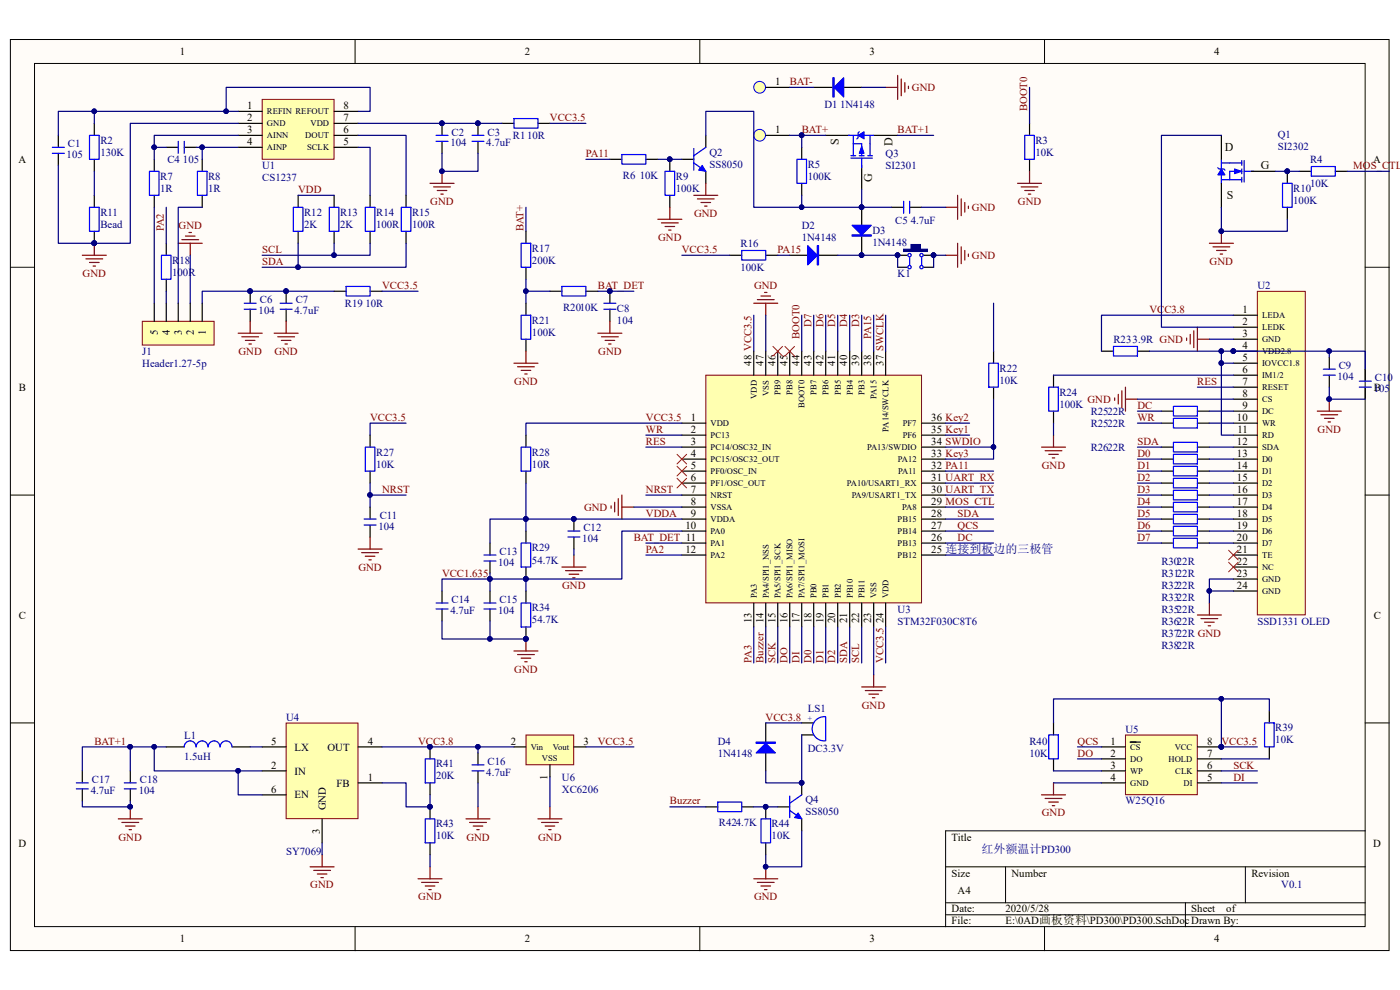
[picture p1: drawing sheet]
<svg xmlns="http://www.w3.org/2000/svg" width="297mm" height="210mm" viewBox="0 0 297 210" stroke-linecap="round" stroke-linejoin="round" font-family="sans-serif">
<path d="M2.2 8.4h292.5v193.2h-292.5z" fill="#fffcf8"/>
<path d="M2.2 8.4h292.5v193.2h-292.5z" fill="none" stroke="#000" stroke-width=".21"/>
<path d="M7.4 13.5h282.2v183.1h-282.2z" fill="#fffcf8"/>
<g fill="none" stroke="#000" stroke-width=".21">
<path d="M7.3 13.5h282.3v183.1h-282.3zM75.3 8.4v5.1M148.5 8.4v5.1M221.6 8.4v5.1M2.2 56.7h5.1M289.6 56.7h5.1M2.2 105h5.1M289.6 105h5.1M2.2 153.3h5.1M289.6 153.3h5.1M289.6 176.2h-89v20.4M75.3 196.6v5.1"/>
<path d="M148.5 196.6v5.1M200.6 183.9h89M200.6 191.5h89M200.6 194h89M213.3 183.9v7.6M221.6 196.6v5.1M251.5 191.5v5.1M264.2 183.9v7.6"/>
</g>
<path d="M55.7 21.1h15.2v12.7h-15.2z" fill="#ffffb0"/>
<path d="M55.6 21.1h15.3v12.7h-15.3z" fill="none" stroke="#800000" stroke-width=".21"/>
<path d="M50.5 23.6h5.1M50.5 26.2h5.1M50.5 28.7h5.1M50.5 31.3h5.1M70.9 23.6h5.1M70.9 26.2h5.1M70.9 28.7h5.1M70.9 31.3h5.1" fill="none" stroke="#000" stroke-width=".25"/>
<path d="M149.8 79.6h45.7v48.3h-45.7z" fill="#ffffb0"/>
<path d="M149.7 79.6h45.8v48.3h-45.8z" fill="none" stroke="#800000" stroke-width=".21"/>
<g fill="none" stroke="#000" stroke-width=".25">
<path d="M159.9 74.5v5.1M162.4 74.5v5.1M165 74.5v5.1M167.5 74.5v5.1M170.1 74.5v5.1M172.6 74.5v5.1M175.2 74.5v5.1M177.7 74.5v5.1M180.3 74.5v5.1M182.8 74.5v5.1M185.3 74.5v5.1M187.9 74.5v5.1"/>
<path d="M144.6 89.8h5.1M144.6 92.3h5.1M144.6 94.8h5.1M144.6 97.4h5.1M144.6 99.9h5.1M195.5 89.8h5.1M195.5 92.3h5.1M195.5 94.8h5.1M195.5 97.4h5.1M195.5 99.9h5.1M144.6 102.5h5.1M144.6 105h5.1"/>
<path d="M144.6 107.6h5.1M144.6 110.1h5.1M144.6 112.7h5.1M144.6 115.2h5.1M144.6 117.7h5.1M195.5 102.5h5.1M195.5 105h5.1M195.5 107.6h5.1M195.5 110.1h5.1M195.5 112.7h5.1M195.5 115.2h5.1M195.5 117.7h5.1"/>
<path d="M159.9 127.9v5.1M162.4 127.9v5.1M165 127.9v5.1M167.5 127.9v5.1M170.1 127.9v5.1M172.6 127.9v5.1M175.2 127.9v5.1M177.7 127.9v5.1M180.3 127.9v5.1M182.8 127.9v5.1M185.3 127.9v5.1M187.9 127.9v5.1"/>
</g>
<path d="M238.8 156h15.2v12.6h-15.2z" fill="#ffffb0"/>
<path d="M238.8 155.9h15.2v12.7h-15.2z" fill="none" stroke="#800000" stroke-width=".21"/>
<g fill="none" stroke="#000" stroke-width=".25">
<path d="M12.4 28.7v2.6M12.4 32.5v2.6M20 26.2v2.5M20 33.8v2.5M32.7 33.8v2.5M35.3 31.3h2.5M39.1 31.3h2.5M42.9 33.8v2.5M93.8 26.2v2.5M93.8 30v2.5M101.4 26.2v2.5M101.4 30v2.5"/>
<path d="M106.5 26.2h2.5M114.1 26.2h2.6M170.1 31.3v2.5M170.1 38.9v2.5M175.2 28.7h5.1M182.8 35.1v5.1M185.3 28.7h5.1M20 41.4v2.6M20 49.1v2.5M32.7 41.4v2.6M35.3 51.6v2.5M35.3 59.2v2.6"/>
<path d="M42.9 41.4v2.6M63.2 41.4v2.6M63.2 49.1v2.5M70.9 41.4v2.6M70.9 49.1v2.5M78.5 41.4v2.6M78.5 49.1v2.5M86.1 41.4v2.6M86.1 49.1v2.5M190.4 54.1h2.6M190.4 56.7h2.6M195.5 54.1h2.6"/>
<path d="M195.5 56.7h2.6M53.1 61.8v2.5M53.1 65.6v2.5M60.7 61.8v2.5M60.7 65.6v2.5M70.9 61.8h2.5M78.5 61.8h2.6M78.5 92.3v2.5M78.5 99.9v2.6M111.6 92.3v2.5M111.6 99.9v2.6M78.5 107.6v2.5"/>
<path d="M78.5 111.4v2.5M103.9 115.2v2.5M103.9 119v2.6M111.6 112.7v2.5M121.8 110.1v2.6M121.8 113.9v2.6M93.8 125.4v2.5M93.8 129.2v2.5M103.9 125.4v2.5M103.9 129.2v2.5M111.6 120.3v2.5M111.6 125.4v2.5"/>
<path d="M111.6 133v2.5M223.5 153.3v2.6M233.7 158.4h5.1M239.8 157.4h2.1M254 158.4h5.1M269.3 150.8v2.5M269.3 158.4v2.6M223.5 161v2.5M233.7 161h5.1M233.7 163.5h5.1M233.7 166.1h5.1M254 161h5.1"/>
<path d="M254 163.5h5.1M254 166.1h5.1"/>
</g>
<g fill="#000080" stroke="#000080" stroke-width=".21">
<circle cx="259.1" cy="158.4" r=".48"/>
<circle cx="93.7" cy="26.1" r=".48"/>
<circle cx="101.4" cy="26.1" r=".48"/>
<circle cx="93.7" cy="36.3" r=".48"/>
<circle cx="20" cy="51.6" r=".48"/>
<circle cx="53" cy="61.8" r=".48"/>
<circle cx="60.7" cy="61.8" r=".48"/>
<circle cx="121.7" cy="110.1" r=".48"/>
<circle cx="111.6" cy="122.8" r=".48"/>
<circle cx="111.6" cy="135.5" r=".48"/>
<circle cx="170.1" cy="28.7" r=".48"/>
<circle cx="190.4" cy="54.1" r=".48"/>
<circle cx="198" cy="54.1" r=".48"/>
</g>
<g fill="none" stroke="#00f" stroke-width=".25">
<path d="M11.1 32.5h2.5M11.1 31.3h2.5M19 28.7h2v5.1h-2zM31.7 36.3h2v5.1h-2zM37.8 30v2.5M39.1 30v2.5M41.9 36.3h2v5.1h-2zM92.5 30h2.5M92.5 28.7h2.5M100.1 30h2.6M100.1 28.7h2.6M109 25.2h5.1v2h-5.1z"/>
<path d="M169.1 33.8h2v5.1h-2zM180 28.7h2M180.5 33.5h4.6M180.5 33h1M181 30.5h1.8v2.5M181 28.7v4.3M182.3 27.9l-.3 .3v1l-.2 .3M182.3 33h1M182.8 33.5v2.1M183.3 28.7h2M184.1 33h1M184.6 28.7v4.3"/>
<path d="M19 44h2v5.1h-2zM34.3 54.1h2v5.1h-2zM62.2 44h2.1v5.1h-2.1zM69.9 44h2v5.1h-2zM77.5 44h2v5.1h-2zM85.1 44h2.1v5.1h-2.1zM51.8 65.6h2.5M51.8 64.3h2.5M59.4 65.6h2.6M59.4 64.3h2.6M73.4 60.8h5.1v2h-5.1zM77.5 94.8h2v5.1h-2z"/>
<path d="M110.6 94.8h2v5.1h-2zM77.2 111.4h2.6M77.2 110.1h2.6M102.7 119h2.5M102.7 117.7h2.5M110.6 115.2h2v5.1h-2zM120.5 113.9h2.5M120.5 112.7h2.5M92.5 129.2h2.5M92.5 127.9h2.5M102.7 129.2h2.5M102.7 127.9h2.5"/>
<path d="M110.6 127.9h2v5.1h-2zM222.5 155.9h2v5.1h-2zM268.3 153.3h2v5.1h-2z"/>
</g>
<g fill="none" stroke="#800000" stroke-width=".25">
<path d="M91.2 38.9h5.1M92 39.7h3.6M93.8 36.3v2.6M17.5 54.1h5.1M18.2 54.9h3.6M19 55.7h2M19.8 56.4h.5M20 51.6v2.5M92.8 40.4h2M93.5 41.2h.5M50.5 70.7h5.1M51.3 71.4h3.6"/>
<path d="M52.1 72.2h2M52.8 73h.5M53.1 68.1v2.6M58.2 70.7h5M58.9 71.4h3.6M59.7 72.2h2M60.4 73h.6M60.7 68.1v2.6M159.9 64.3h5.1M160.7 63.6h3.5M161.4 62.8h2.1M162.2 62h.5"/>
<path d="M162.4 64.3v2.6M76 116.5h5.1M76.7 117.2h3.6M77.5 118h2M78.3 118.8h.5M78.5 113.9v2.6M121.8 117.7v2.6M129.6 107.3v.5M130.4 106.5v2.1M131.2 105.8v3.5M131.9 105v5.1M131.9 107.6h2.6"/>
<path d="M109 138.1h5.1M109.8 138.8h3.6M110.6 139.6h2M111.6 135.5v2.6M119.2 120.3h5.1M120 121h3.5M120.7 121.8h2.1M121.5 122.6h.5M111.3 140.4h.5M182.8 145.7h5.1M183.6 146.5h3.5M184.3 147.2h2.1"/>
<path d="M185.1 148h.5M185.3 143.2v2.5M221 168.6h5M221.7 169.4h3.6M222.5 170.1h2M223.2 170.9h.6M223.5 166.1v2.5"/>
</g>
<path d="M143.6 96.4l2.1 2M143.6 98.9l2.1 2M145.7 96.4l-2.1 2M145.7 98.9l-2.1 2M143.6 101.5l2.1 2M145.7 101.5l-2.1 2" fill="none" stroke="#f00" stroke-width=".21"/>
<g fill="#00f" stroke="#00f" stroke-width=".21">
<path d="M182.8 31l.5 1.5h-1z"/>
<path d="M182 28.7l1.3-.8v1.6z"/>
</g>
<g fill="#fff" stroke="#00f" stroke-width=".25">
<circle cx="192.9" cy="54.1" r=".36"/>
<circle cx="192.9" cy="56.7" r=".36"/>
<circle cx="195.5" cy="54.1" r=".36"/>
<circle cx="195.5" cy="56.7" r=".36"/>
</g>
<path d="M193 54.7v1.5M195.5 54.7v1.5" fill="none" stroke="#00f" stroke-width=".25"/>
<path d="M191.7 52.9h5v.4h-5z" fill-rule="evenodd" fill="#000080" stroke="#000080" stroke-width=".25"/>
<path d="M193.3 51.9h1.9v1.2h-1.9z" fill="#000080"/>
<path d="M193.3 51.9h1.9v1.2h-1.9z" fill="none" stroke="#000080" stroke-width=".21"/>
<g fill="#000080" stroke="#000080" stroke-width=".21">
<circle cx="190.4" cy="54.1" r=".48"/>
<circle cx="198" cy="54.1" r=".48"/>
<circle cx="182.8" cy="43.9" r=".48"/>
<circle cx="182.8" cy="54.1" r=".48"/>
<circle cx="129.4" cy="61.8" r=".48"/>
<circle cx="142.1" cy="33.8" r=".48"/>
</g>
<g fill="none" stroke="#000" stroke-width=".25">
<path d="M172.6 18.5h4.1M179 18.5h3.8M129.4 33.8h2.5M137 33.8h2.6M142.1 33.8v2.5M144.6 33.8h2.6M149.7 28.7v2.6M149.7 36.3v2.6M218.4 26.2v2.5M218.4 33.8v2.5M111.6 49.1v2.5M111.6 56.7v2.5"/>
<path d="M142.1 41.4v2.6M154.8 54.1h2.6M162.4 54.1h2.6M167.5 54.1h3.9M173.6 54.1h4.1M182.8 44v3.8M182.8 50.1v4M189.2 44h2.5M193 44h2.5M111.6 64.3v2.6M111.6 72v2.5M116.7 61.8h2.5"/>
<path d="M124.3 61.8h2.5M129.4 61.8v2.5M129.4 65.6v2.5"/>
</g>
<g fill="#00f" stroke="#00f" stroke-width=".25">
<path d="M180.8 47.8h4l-2 2z"/>
<path d="M171.4 52.1l2 2-2 2.1z"/>
<path d="M176.9 18.5l2.1-2v4.1z"/>
<path d="M180.8 49.8h4v.3h-4z" fill-rule="evenodd"/>
<path d="M173.4 52.1h.2v4.1h-.2z" fill-rule="evenodd"/>
<path d="M176.7 16.5h.2v4.1h-.2z" fill-rule="evenodd"/>
</g>
<g fill="none" stroke="#800000" stroke-width=".25">
<path d="M187.9 18.5h2.5M190.4 16v5.1M191.2 16.8v3.5M192 17.5v2.1M192.7 18.3v.5M149.7 38.9v2.5M215.9 38.9h5.1M216.6 39.7h3.6M218.4 36.3v2.6M139.6 46.5h5M140.3 47.3h3.6M141.1 48h2"/>
<path d="M141.8 48.8h.6M142.1 44v2.5M147.2 41.4h5.1M148 42.2h3.5M148.7 43h2M149.5 43.7h.5M200.6 54.1h2.5M200.6 44h2.5M203.1 41.4v5.1M203.1 51.6v5.1M203.9 42.2v3.6M203.9 52.4v3.5"/>
<path d="M204.7 43v2M204.7 53.1v2.1M205.4 43.7v.5M205.4 53.9v.5M217.4 40.4h2M218.2 41.2h.5M109 77h5.1M109.8 77.8h3.6M110.6 78.6h2M111.3 79.3h.5M111.6 74.5v2.5M126.8 70.7h5.1"/>
<path d="M127.6 71.4h3.6M128.4 72.2h2M129.1 73h.5M129.4 68.1v2.6"/>
</g>
<g fill="none" stroke="#00f" stroke-width=".25">
<path d="M131.9 32.8h5.1v2h-5.1zM141.1 36.3h2v5.1h-2zM147.2 34.6l2.5 1.7M147.2 31.5v4.6M149.7 31.3l-2.5 1.7M217.4 28.7h2v5.1h-2zM110.6 51.6h2v5.1h-2zM157.4 53.1h5v2.1h-5zM191.7 42.7v2.5M193 42.7v2.5M110.6 66.9h2v5.1h-2zM119.2 60.8h5.1v2h-5.1z"/>
<path d="M128.1 64.3h2.6M128.1 65.6h2.6"/>
</g>
<path d="M149 35.1l.7 1.2-1.5-.2z" fill="#00f" stroke="#00f" stroke-width=".21"/>
<path d="M60.7 153.4h15.2v20.3h-15.2z" fill="#ffffb0"/>
<path d="M60.7 153.4h15.2v20.3h-15.2z" fill="none" stroke="#800000" stroke-width=".21"/>
<g fill="none" stroke="#000" stroke-width=".25">
<path d="M35.3 158.4h3.8M49.3 158.4h3.8M55.6 158.4h5.1M76 158.4h5.1M91.2 158.4v2.6M101.4 159.7v2.6M17.5 163.5v2.6M17.5 167.3v2.6M27.6 163.5v2.6M27.6 167.3v2.6M55.6 163.5h5.1M55.6 168.6h5.1"/>
<path d="M68.3 173.7v5.1M76 166.1h5.1M91.2 166.1v2.5M91.2 171.2v2.5M91.2 178.8v2.5M101.4 163.5v2.6"/>
</g>
<path d="M41.6 158.4a1.25 1.25 0 0 0-1.3-1.2 1.25 1.25 0 0 0-1.2 1.2M44.1 158.4a1.25 1.25 0 0 0-1.2-1.2 1.25 1.25 0 0 0-1.3 1.2M46.7 158.4a1.25 1.25 0 0 0-1.3-1.2 1.25 1.25 0 0 0-1.2 1.2M49.2 158.4a1.25 1.25 0 0 0-1.2-1.2 1.25 1.25 0 0 0-1.3 1.2M16.2 167.3h2.5M16.2 166.1h2.5M26.4 167.3h2.5M26.4 166.1h2.5M90.2 161h2v5.1h-2zM90.2 173.7h2v5.1h-2zM100.1 163.5h2.6M100.1 162.3h2.6" fill="none" stroke="#00f" stroke-width=".25"/>
<g fill="#000080" stroke="#000080" stroke-width=".21">
<circle cx="91.2" cy="158.4" r=".48"/>
<circle cx="91.2" cy="171.1" r=".48"/>
<circle cx="27.6" cy="171.1" r=".49"/>
</g>
<g fill="none" stroke="#800000" stroke-width=".25">
<path d="M25.1 173.7h5.1M25.9 174.5h3.5M26.6 175.2h2.1M27.4 176h.5M27.6 171.2v2.5M98.9 173.7h5M99.6 174.5h3.6M100.4 175.2h2M101.1 176h.6M101.4 171.2v2.5M65.8 183.9h5.1M66.6 184.6h3.5"/>
<path d="M67.3 185.4h2.1M68.1 186.2h.5M68.3 181.3v2.6M88.7 186.4h5.1M89.4 187.2h3.6M90.2 187.9h2M91 188.7h.5M91.2 183.9v2.5"/>
</g>
<path d="M111.6 156h10.1v6.2h-10.1z" fill="#ffffb0"/>
<path d="M111.6 155.9h10.1v6.3h-10.1z" fill="none" stroke="#800000" stroke-width=".21"/>
<g fill="none" stroke="#000" stroke-width=".25">
<path d="M109 158.4h2.6M121.8 158.4h2.5M162.4 153.3v4.1M162.4 159.7v3.8M170.1 153.3h2.5M170.1 155.9h2.5M116.7 162.3v2.5M149.7 171.2h2.6M157.4 171.2h2.5M162.4 171.2v2.5M162.4 178.8v2.5M165 171.2h2.5"/>
<path d="M170.1 166.1v2.5M170.1 173.7v2.5"/>
</g>
<g fill="none" stroke="#800000" stroke-width=".25">
<path d="M37.8 51.6h5.1M38.6 50.8h3.5M39.3 50.1h2.1M40.1 49.3h.5M40.4 51.6v2.5M114.1 173.7h5.1M114.9 174.5h3.5M115.6 175.2h2.1M116.4 176h.5M116.7 171.2v2.5M159.9 186.4h5.1M160.7 187.2h3.5"/>
<path d="M161.4 187.9h2.1M162.2 188.7h.5M162.4 183.9v2.5"/>
</g>
<g fill="#000080" stroke="#000080" stroke-width=".21">
<circle cx="170.1" cy="166" r=".48"/>
<circle cx="162.4" cy="171.1" r=".48"/>
<circle cx="162.4" cy="183.8" r=".48"/>
</g>
<path d="M175.1 152a2.57 2.57 0 0 0-2.8 2.5 2.57 2.57 0 0 0 2.7 2.7M175.2 152.1v5.1M152.3 170.1h5.1v2.1h-5.1zM161.4 173.7h2.1v5.1h-2.1zM167.5 171.9l2.6 1.8M167.5 168.9v4.5M170.1 168.6l-2.6 1.8" fill="none" stroke="#00f" stroke-width=".25"/>
<path d="M169.3 172.4l.8 1.3-1.5-.3z" fill="#00f" stroke="#00f" stroke-width=".21"/>
<g fill="#00f" stroke="#00f" stroke-width=".25">
<path d="M160.4 159.7l2-2 2.1 2z"/>
<path d="M160.4 157.4h4.1v.3h-4.1z" fill-rule="evenodd"/>
</g>
<path d="M30.2 68.2h15.2v5h-15.2z" fill="#ffffb0"/>
<path d="M30.2 68.2h15.2v5h-15.2z" fill="none" stroke="#800000" stroke-width=".21"/>
<path d="M32.7 64.3v3.8M35.3 64.3v3.8M37.8 64.3v3.8M40.4 64.3v3.8M42.9 64.3v3.8" fill="none" stroke="#000" stroke-width=".25"/>
<circle cx="161.2" cy="18.5" r="1.25" fill="#ffffb0" stroke="#00f" stroke-width=".21"/>
<path d="M162.4 18.5h5.1" fill="none" stroke="#000" stroke-width=".25"/>
<circle cx="161.2" cy="28.7" r="1.25" fill="#ffffb0" stroke="#00f" stroke-width=".21"/>
<path d="M162.4 28.7h5.1" fill="none" stroke="#000" stroke-width=".25"/>
<path d="M164 73.5l2 2M166 73.5l-2 2M166.5 73.5l2.1 2M168.6 73.5l-2.1 2" fill="none" stroke="#f00" stroke-width=".21"/>
<path d="M266.8 61.8h10.1v68.6h-10.1z" fill="#ffffb0"/>
<path d="M266.7 61.8h10.2v68.6h-10.2z" fill="none" stroke="#800000" stroke-width=".21"/>
<g fill="none" stroke="#000" stroke-width=".25">
<path d="M259.1 28.7v5.1M259.1 38.9v5.1M265.5 36.3h5.1M273.1 36.3v2.6M275.6 36.3h2.6M283.3 36.3h2.5M273.1 44v2.5M210.8 74.5v2.5M223.5 79.6v2.5M233.7 74.5h2.5M241.3 74.5h2.5M261.7 66.9h5"/>
<path d="M261.7 69.4h5M261.7 72h5M261.7 74.5h5M261.7 77h5M261.7 79.6h5M282 75.8v2.5M282 79.6v2.5M289.6 78.3v2.6M210.8 82.1v2.6M223.5 87.2v2.6M246.4 87.2h2.5M246.4 89.8h2.5"/>
<path d="M246.4 94.8h2.5M246.4 97.4h2.5M246.4 99.9h2.5M254 87.2h2.6M254 89.8h2.6M254 94.8h2.6M254 97.4h2.6M254 99.9h2.6M261.7 82.1h5M261.7 84.7h5M261.7 87.2h5M261.7 89.8h5"/>
<path d="M261.7 92.3h5M261.7 94.8h5M261.7 97.4h5M261.7 99.9h5M289.6 82.1v2.6M246.4 102.5h2.5M246.4 105h2.5M246.4 107.6h2.5M246.4 110.1h2.5M246.4 112.7h2.5M246.4 115.2h2.5M254 102.5h2.6"/>
<path d="M254 105h2.6M254 107.6h2.6M254 110.1h2.6M254 112.7h2.6M254 115.2h2.6M261.7 102.5h5M261.7 105h5M261.7 107.6h5M261.7 110.1h5M261.7 112.7h5M261.7 115.2h5M261.7 117.7h5"/>
<path d="M261.7 120.3h5M261.7 122.8h5M261.7 125.4h5"/>
</g>
<g fill="#000080" stroke="#000080" stroke-width=".21">
<circle cx="261.6" cy="74.5" r=".48"/>
<circle cx="273.1" cy="36.3" r=".48"/>
<circle cx="259.1" cy="49" r=".48"/>
<circle cx="282" cy="84.6" r=".49"/>
<circle cx="93.7" cy="36.3" r=".48"/>
<circle cx="70.9" cy="54.1" r=".48"/>
<circle cx="63.2" cy="56.7" r=".48"/>
<circle cx="20" cy="23.6" r=".48"/>
<circle cx="20" cy="51.6" r=".48"/>
<circle cx="48" cy="23.6" r=".48"/>
<circle cx="32.7" cy="31.2" r=".48"/>
<circle cx="42.9" cy="31.2" r=".48"/>
<circle cx="93.7" cy="26.1" r=".48"/>
<circle cx="101.4" cy="26.1" r=".48"/>
<circle cx="259.1" cy="148.2" r=".48"/>
<circle cx="259.1" cy="158.4" r=".48"/>
<circle cx="78.5" cy="105" r=".48"/>
<circle cx="111.6" cy="110.1" r=".48"/>
<circle cx="121.7" cy="110.1" r=".48"/>
<circle cx="111.6" cy="122.8" r=".48"/>
<circle cx="103.9" cy="122.8" r=".48"/>
<circle cx="103.9" cy="135.5" r=".48"/>
<circle cx="111.6" cy="135.5" r=".48"/>
<circle cx="170.1" cy="28.7" r=".48"/>
<circle cx="170.1" cy="43.9" r=".48"/>
<circle cx="182.8" cy="43.9" r=".48"/>
<circle cx="198" cy="54.1" r=".48"/>
<circle cx="190.4" cy="54.1" r=".48"/>
<circle cx="182.8" cy="54.1" r=".48"/>
<circle cx="111.6" cy="61.8" r=".48"/>
<circle cx="129.4" cy="61.8" r=".48"/>
<circle cx="27.6" cy="158.4" r=".49"/>
<circle cx="50.5" cy="163.5" r=".48"/>
<circle cx="32.7" cy="158.4" r=".48"/>
<circle cx="91.2" cy="171.1" r=".48"/>
<circle cx="27.6" cy="171.1" r=".49"/>
<circle cx="101.4" cy="158.4" r=".48"/>
<circle cx="91.2" cy="158.4" r=".48"/>
<circle cx="162.4" cy="171.1" r=".48"/>
<circle cx="162.4" cy="183.8" r=".48"/>
<circle cx="170.1" cy="166" r=".48"/>
<circle cx="60.7" cy="61.8" r=".48"/>
<circle cx="53" cy="61.8" r=".48"/>
<circle cx="142.1" cy="33.8" r=".48"/>
<circle cx="282" cy="74.5" r=".49"/>
<circle cx="259.1" cy="77" r=".48"/>
<circle cx="210.8" cy="94.8" r=".48"/>
<circle cx="256.5" cy="125.3" r=".48"/>
<circle cx="259.1" cy="74.5" r=".48"/>
</g>
<g fill="none" stroke="#00f" stroke-width=".25">
<path d="M258.3 35.6l.3 .2h1l.3 .3M259.1 34.6h4.3M259.1 33.8v2M259.1 37.1v1M260.9 38.1h-1.8v.8M260.9 38.1h2.5M263.4 36.3h-2.5v1.8M263.4 34.1v1M263.4 35.8v1.1M263.4 37.6v1M263.9 36.3h2.1M263.9 34.1v4.5"/>
<path d="M272.1 38.9h2v5.1h-2zM278.2 35.3h5.1v2.1h-5.1zM209.8 77h2v5.1h-2zM236.2 73.5h5.1v2h-5.1zM280.7 79.6h2.6M280.7 78.3h2.6M222.5 82.1h2v5.1h-2zM248.9 96.4h5.1v2h-5.1zM248.9 98.9h5.1v2h-5.1zM248.9 93.8h5.1v2.1h-5.1zM248.9 86.2h5.1v2h-5.1zM248.9 88.7h5.1v2.1h-5.1z"/>
<path d="M288.4 82.1h2.5M288.4 80.9h2.5M248.9 101.5h5.1v2h-5.1zM248.9 104h5.1v2h-5.1zM248.9 106.5h5.1v2.1h-5.1zM248.9 109.1h5.1v2h-5.1zM248.9 111.6h5.1v2.1h-5.1zM248.9 114.2h5.1v2h-5.1z"/>
</g>
<g fill="none" stroke="#800000" stroke-width=".25">
<path d="M256.6 51.6h5.1M257.3 52.4h3.6M258.1 53.1h2M258.9 53.9h.5M259.1 49.1v2.5M251.7 71.7v.5M252.5 70.9v2.1M253.3 70.2v3.5M254 69.4v5.1M254 72h2.6M221 94.8h5M221.7 95.6h3.6"/>
<path d="M222.5 96.4h2M223.2 97.1h.6M223.5 92.3v2.5M236.5 84.4v.5M237.2 83.7v2M238 82.9v3.6M238.8 82.1v5.1M238.8 84.7h2.5M279.5 87.2h5M280.2 88h3.6M281 88.7h2M281.7 89.5h.6"/>
<path d="M282 84.7v2.5M254 130.5h5.1M254.8 131.2h3.5M255.5 132h2.1M256.3 132.7h.5M256.6 127.9v2.6"/>
</g>
<g fill="#00f" stroke="#00f" stroke-width=".21">
<path d="M261.9 35.8l1.5 .5-1.5 .6z"/>
<path d="M259.1 35.8l.8 1.3h-1.6z"/>
</g>
<path d="M260.6 116.7l2.1 2.1M260.6 119.3l2.1 2M262.7 116.7l-2.1 2.1M262.7 119.3l-2.1 2" fill="none" stroke="#f00" stroke-width=".21"/>
<g fill="none" stroke="#000080" stroke-width=".25">
<path d="M167.5 18.5h5.1M182.8 18.5h5.1M218.4 18.5v7.7M20 23.6h-7.6v5.1M20 36.3v5.1M32.7 31.3h2.6M41.6 31.3h1.3M48 23.6h2.5M50.5 26.2h-22.9v25.4h-15.2v-16.5M50.5 28.7h-17.8v5.1M50.5 31.3h-7.6v2.5M76 31.3h2.5v10.1"/>
<path d="M76 28.7h10.1v12.7M76 23.6h2.5v-5.1h-30.5v5.1h-28v2.6M76 26.2h30.5M93.8 32.5v3.8h7.6v-3.8M116.7 26.2h7.6M124.3 33.8h5.1M139.6 33.8h5M149.7 28.7v-5.1h10.2v20.4h10.2M167.5 28.7h7.7M170.1 28.7v2.6M190.4 28.7h7.7M259.1 28.7h-12.7v40.7h15.3"/>
<path d="M270.6 36.3h5M285.8 36.3h8.9M32.7 44v20.3M35.3 44v7.6M40.4 54.1v10.2M42.9 44h-5.1v20.3M55.6 54.1h15.3M55.6 56.7h7.6M63.2 51.6v5.1h22.9v-5.1M63.2 41.4h7.7M70.9 51.6v2.5h7.6v-2.5M111.6 59.2v5.1"/>
<path d="M111.6 44v5.1M144.6 54.1h10.2M165 54.1h2.5M177.7 54.1h12.7v2.6M182.8 40.2v3.8h-12.7v-2.6M182.8 44h6.4M195.5 44h5.1M200.6 54.1h-2.5v2.6M259.1 44v5.1h14v-2.6M35.3 61.8v2.5M70.9 61.8h-28v2.5M81.1 61.8h7.6"/>
<path d="M111.6 61.8h5.1M126.8 61.8h7.7M159.9 66.9v7.6M162.4 66.9v7.6M170.1 66.9v7.6M172.6 66.9v7.6M175.2 66.9v7.6M177.7 66.9v7.6M180.3 66.9v7.6M182.8 66.9v7.6M185.3 66.9v7.6M187.9 66.9v7.6"/>
<path d="M210.8 64.3v10.2M223.5 79.6h38.2M243.8 74.5h15.3v17.8h2.6M256.6 72h5.1M259.1 74.5h30.5v3.8M259.1 77h2.6M261.7 66.9h-28v7.6M282 74.5v1.3M86.1 89.8h-7.6v2.5M137 94.8h7.6M137 92.3h7.6M144.6 89.8h-33v2.5"/>
<path d="M200.6 94.8h10.2M200.6 92.3h5.1M200.6 99.9h10.2M200.6 89.8h5.1M210.8 84.7v12.7h-10.2M223.5 89.8v2.5M241.3 94.8h5.1M241.3 99.9h5.1M241.3 89.8h5.1M241.3 97.4h5.1M241.3 87.2h5.1M241.3 84.7h20.4"/>
<path d="M254 82.1h7.7M256.6 94.8h5.1M256.6 99.9h5.1M256.6 89.8h5.1M256.6 97.4h5.1M256.6 87.2h5.1M282 82.1v2.6h7.6M78.5 102.5v5.1M78.5 105h7.6M111.6 112.7v-2.6h-7.7v5.1M111.6 102.5v7.6h33M121.8 116.5v1.2"/>
<path d="M134.5 107.6h10.1M137 115.2h7.6M137 117.7h7.6M137 105h7.6M144.6 112.7h-12.7v10.1h-20.3M200.6 107.6h10.2M200.6 115.2h10.2M200.6 110.1h10.2M200.6 117.7h10.2M200.6 112.7h10.2M200.6 105h10.2M200.6 102.5h10.2"/>
<path d="M241.3 107.6h5.1M241.3 115.2h5.1M241.3 110.1h5.1M241.3 112.7h5.1M241.3 105h5.1M241.3 102.5h5.1M256.6 107.6h5.1M256.6 115.2h5.1M256.6 110.1h5.1M256.6 112.7h5.1M256.6 105h5.1M256.6 102.5h5.1"/>
<path d="M93.8 125.4v-2.6h10.1v2.6M93.8 131.7v3.8h17.8M103.9 121.6v1.2h7.7v2.6M103.9 131.7v3.8M159.9 133v7.6M162.4 133v7.6M165 133v7.6M167.5 133v7.6M170.1 133v7.6M172.6 133v7.6M175.2 133v7.6M177.7 133v7.6"/>
<path d="M180.3 133v7.6M182.8 133v7.6M185.3 133v10.2M187.9 133v7.6M256.6 125.4h5.1M261.7 122.8h-5.1v5.1M27.6 158.4v5.1M32.7 158.4v5.1h22.9M35.3 158.4h-17.8v5.1M53.1 158.4h2.5M81.1 158.4h20.3v1.3M101.4 158.4h7.6"/>
<path d="M124.3 158.4h10.2M162.4 153.3h7.7M170.1 155.9v10.2h-7.7v-2.6M223.5 153.3v-5h35.6v10.1h7.6M228.6 158.4h5.1M259.1 148.3h10.2v2.5M17.5 169.9v1.3h10.1v-1.3M50.5 163.5v5.1h5.1M68.3 178.8v2.5M81.1 166.1h5v5.1h5.1v-2.6M101.4 166.1v5.1M116.7 164.8v6.4"/>
<path d="M142.1 171.2h7.6M159.9 171.2h5.1M170.1 176.2v7.7h-7.7v-2.6M223.5 163.5h10.2M223.5 166.1h10.2M228.6 161h5.1M259.1 163.5h7.6M259.1 161h10.2M259.1 166.1h7.6M91.2 181.3v2.6"/>
</g>
<g font-size="2.5" fill="#080d02">
<text x="177.9" y="30.7" transform="rotate(-90 177.9 30.7)">S</text>
<text x="189.4" y="31" transform="rotate(-90 189.4 31)">D</text>
<text x="259.8" y="32">D</text>
<text x="267.5" y="35.8">G</text>
<text x="185" y="38.7" transform="rotate(-90 185 38.7)">G</text>
<text x="260.3" y="42.2">S</text>
</g>
<text font-size="2.5" fill="#000080" x="208.2" y="180.8">红外额温计PD300</text>
<g font-size="2.3">
<text x="38.2" y="11.7">1</text>
<text x="111.3" y="11.7">2</text>
<text x="184.4" y="11.7">3</text>
<text x="257.6" y="11.7">4</text>
<text x="52.4" y="23.1">1</text>
<text x="72.9" y="23.1">8</text>
<text x="164.5" y="18">1</text>
<text x="52.4" y="25.7">2</text>
<text x="52.4" y="28.2">3</text>
<text x="72.9" y="28.2">6</text>
<text x="72.9" y="25.7">7</text>
<text x="164.5" y="28.2">1</text>
<text x="3.9" y="34.6">A</text>
<text x="52.4" y="30.8">4</text>
<text x="72.9" y="30.8">5</text>
<text x="291.3" y="34.6">A</text>
<text x="33.5" y="71.1" transform="rotate(-90 33.5 71.1)">5</text>
<text x="36" y="71.1" transform="rotate(-90 36 71.1)">4</text>
<text x="38.6" y="71.1" transform="rotate(-90 38.6 71.1)">3</text>
<text x="41.1" y="71.1" transform="rotate(-90 41.1 71.1)">2</text>
<text x="43.7" y="71.1" transform="rotate(-90 43.7 71.1)">1</text>
<text x="263.6" y="66.4">1</text>
<text x="263.6" y="68.9">2</text>
<text x="263.6" y="71.5">3</text>
<text x="159.4" y="77.6" transform="rotate(-90 159.4 77.6)">48 VCC3.5</text>
<text x="162" y="77.6" transform="rotate(-90 162 77.6)">47</text>
<text x="164.5" y="77.6" transform="rotate(-90 164.5 77.6)">46</text>
<text x="167" y="77.6" transform="rotate(-90 167 77.6)">45</text>
<text x="169.6" y="77.6" transform="rotate(-90 169.6 77.6)">44</text>
<text x="172.1" y="77.6" transform="rotate(-90 172.1 77.6)">43</text>
<text x="174.7" y="77.6" transform="rotate(-90 174.7 77.6)">42</text>
<text x="177.2" y="77.6" transform="rotate(-90 177.2 77.6)">41</text>
<text x="179.7" y="77.6" transform="rotate(-90 179.7 77.6)">40</text>
<text x="182.3" y="77.6" transform="rotate(-90 182.3 77.6)">39</text>
<text x="184.8" y="77.6" transform="rotate(-90 184.8 77.6)">38</text>
<text x="187.4" y="77.6" transform="rotate(-90 187.4 77.6)">37 SWCLK</text>
<text x="263.6" y="74">4</text>
<text x="263.6" y="76.5">5</text>
<text x="4" y="82.9">B</text>
<text x="263.6" y="79.1">6</text>
<text x="263.6" y="81.6">7</text>
<text x="291.4" y="82.9">B</text>
<text x="146.6" y="89.3">1</text>
<text x="197.6" y="89.3">36 Key2</text>
<text x="262.4" y="89.3">10</text>
<text x="263.6" y="84.2">8</text>
<text x="263.6" y="86.7">9</text>
<text x="146.6" y="91.8">2</text>
<text x="146.6" y="94.4">3</text>
<text x="197.6" y="94.4">34 SWDIO</text>
<text x="197.6" y="91.8">35 Key1</text>
<text x="262.4" y="94.4">12</text>
<text x="262.5" y="91.8">11</text>
<text x="146.6" y="96.9">4</text>
<text x="146.6" y="99.4">5</text>
<text x="146.6" y="102">6</text>
<text x="197.6" y="102">31 UART_RX</text>
<text x="197.6" y="99.4">32 PA11</text>
<text x="197.6" y="96.9">33 Key3</text>
<text x="262.4" y="96.9">13</text>
<text x="262.4" y="99.4">14</text>
<text x="262.4" y="102">15</text>
<text x="146.6" y="104.5">7</text>
<text x="146.6" y="107.1">8</text>
<text x="197.6" y="107.1">29 MOS_CTL</text>
<text x="197.6" y="104.5">30 UART_TX</text>
<text x="262.4" y="104.5">16</text>
<text x="262.4" y="107.1">17</text>
<text x="145.4" y="112.1">10</text>
<text x="146.6" y="109.6">9</text>
<text x="197.6" y="112.1">27</text>
<text x="197.6" y="109.6">28</text>
<text x="262.4" y="109.6">18</text>
<text x="262.4" y="112.1">19</text>
<text x="145.4" y="117.2">12</text>
<text x="197.6" y="117.2">25 连接到板边的三极管</text>
<text x="197.6" y="114.7">26</text>
<text x="262.4" y="114.7">20</text>
<text x="262.4" y="117.2">21</text>
<text x="262.4" y="119.8">22</text>
<text x="262.4" y="122.3">23</text>
<text x="262.4" y="124.9">24</text>
<text x="4" y="131.2">C</text>
<text x="291.4" y="131.2">C</text>
<text x="159.4" y="132.3" transform="rotate(-90 159.4 132.3)">13</text>
<text x="162" y="132.3" transform="rotate(-90 162 132.3)">14</text>
<text x="164.5" y="132.3" transform="rotate(-90 164.5 132.3)">15</text>
<text x="167" y="132.3" transform="rotate(-90 167 132.3)">16</text>
<text x="169.6" y="132.3" transform="rotate(-90 169.6 132.3)">17</text>
<text x="172.1" y="132.3" transform="rotate(-90 172.1 132.3)">18</text>
<text x="174.7" y="132.3" transform="rotate(-90 174.7 132.3)">19</text>
<text x="177.2" y="132.3" transform="rotate(-90 177.2 132.3)">20</text>
<text x="179.7" y="132.3" transform="rotate(-90 179.7 132.3)">21</text>
<text x="182.3" y="132.3" transform="rotate(-90 182.3 132.3)">22</text>
<text x="184.8" y="132.3" transform="rotate(-90 184.8 132.3)">23</text>
<text x="187.4" y="132.3" transform="rotate(-90 187.4 132.3)">24</text>
<text x="57.5" y="157.9">5</text>
<text x="62.5" y="159.2">LX</text>
<text x="69.5" y="159.2">OUT</text>
<text x="78" y="157.9">4</text>
<text x="108.4" y="157.9">2</text>
<text x="123.8" y="157.9">3</text>
<text x="235.6" y="157.9">1</text>
<text x="235.6" y="160.5">2</text>
<text x="256.1" y="160.5">7</text>
<text x="256.1" y="157.9">8</text>
<text x="57.5" y="163">2</text>
<text x="62.5" y="164.3">IN</text>
<text x="71.4" y="166.8">FB</text>
<text x="78" y="165.6">1</text>
<text x="116.2" y="165.4" transform="rotate(-90 116.2 165.4)">1</text>
<text x="235.6" y="163">3</text>
<text x="235.6" y="165.6">4</text>
<text x="256.1" y="165.6">5</text>
<text x="256.1" y="163">6</text>
<text x="57.5" y="168.1">6</text>
<text x="62.5" y="169.4">EN</text>
<text x="69.1" y="171.9" transform="rotate(-90 69.1 171.9)">GND</text>
<text x="3.9" y="179.6">D</text>
<text x="67.8" y="176.9" transform="rotate(-90 67.8 176.9)">3</text>
<text x="201.9" y="178.3">Title</text>
<text x="291.3" y="179.6">D</text>
<text x="201.9" y="185.9">Size</text>
<text x="214.6" y="185.9">Number</text>
<text x="265.5" y="185.9">Revision</text>
<text x="203.2" y="189.7">A4</text>
<text x="201.9" y="193.5">Date:</text>
<text x="201.9" y="196.1">File:</text>
<text x="213.3" y="193.5">2020/5/28</text>
<text x="213.3" y="196.1">E:\0AD画板资料\PD300\PD300.SchDocDrawn By:</text>
<text x="252.7" y="193.5">Sheet</text>
<text x="260.2" y="193.5">of</text>
<text x="38.2" y="199.9">1</text>
<text x="111.3" y="199.9">2</text>
<text x="184.4" y="199.9">3</text>
<text x="257.6" y="199.9">4</text>
</g>
<g font-size="2.3" fill="#800000">
<text x="167.6" y="18">BAT-</text>
<text x="193.5" y="19.3">GND</text>
<text x="217.9" y="23.6" transform="rotate(-90 217.9 23.6)">BOOT0</text>
<text x="116.7" y="25.7">VCC3.5</text>
<text x="170.1" y="28.2">BAT+</text>
<text x="190.4" y="28.2">BAT+1</text>
<text x="124.3" y="33.3">PA11</text>
<text x="287.1" y="35.9">MOS_CTL</text>
<text x="63.2" y="40.9">VDD</text>
<text x="91.3" y="43.5">GND</text>
<text x="147.2" y="46">GND</text>
<text x="206.2" y="44.7">GND</text>
<text x="215.9" y="43.5">GND</text>
<text x="34.8" y="49.1" transform="rotate(-90 34.8 49.1)">PA2</text>
<text x="37.9" y="48.6">GND</text>
<text x="55.6" y="53.6">SCL</text>
<text x="111.1" y="49.1" transform="rotate(-90 111.1 49.1)">BAT+</text>
<text x="139.6" y="51.1">GND</text>
<text x="144.6" y="53.6">VCC3.5</text>
<text x="165" y="53.6">PA15</text>
<text x="17.5" y="58.8">GND</text>
<text x="55.6" y="56.2">SDA</text>
<text x="206.2" y="54.9">GND</text>
<text x="256.6" y="56.2">GND</text>
<text x="81.1" y="61.3">VCC3.5</text>
<text x="126.8" y="61.3">BAT_DET</text>
<text x="160" y="61.3">GND</text>
<text x="169.6" y="72" transform="rotate(-90 169.6 72)">BOOT0</text>
<text x="172.1" y="69.4" transform="rotate(-90 172.1 69.4)">D7</text>
<text x="174.7" y="69.4" transform="rotate(-90 174.7 69.4)">D6</text>
<text x="177.2" y="69.4" transform="rotate(-90 177.2 69.4)">D5</text>
<text x="179.7" y="69.4" transform="rotate(-90 179.7 69.4)">D4</text>
<text x="182.3" y="69.4" transform="rotate(-90 182.3 69.4)">D3</text>
<text x="184.8" y="72" transform="rotate(-90 184.8 72)">PA15</text>
<text x="243.8" y="66.4">VCC3.8</text>
<text x="50.6" y="75.3">GND</text>
<text x="58.2" y="75.3">GND</text>
<text x="126.9" y="75.3">GND</text>
<text x="109.1" y="81.6">GND</text>
<text x="254" y="81.6">RES</text>
<text x="78.5" y="89.3">VCC3.5</text>
<text x="137" y="89.3">VCC3.5</text>
<text x="230.7" y="85.4">GND</text>
<text x="241.3" y="86.7">DC</text>
<text x="241.3" y="89.3">WR</text>
<text x="137" y="94.4">RES</text>
<text x="137" y="91.8">WR</text>
<text x="241.3" y="94.4">SDA</text>
<text x="279.5" y="91.8">GND</text>
<text x="221" y="99.4">GND</text>
<text x="241.3" y="96.9">D0</text>
<text x="241.3" y="99.4">D1</text>
<text x="241.3" y="102">D2</text>
<text x="81.1" y="104.5">NRST</text>
<text x="137" y="104.5">NRST</text>
<text x="241.3" y="104.5">D3</text>
<text x="241.3" y="107.1">D4</text>
<text x="123.9" y="108.3">GND</text>
<text x="137" y="109.6">VDDA</text>
<text x="203.2" y="109.6">SDA</text>
<text x="203.2" y="112.1">QCS</text>
<text x="241.3" y="109.6">D5</text>
<text x="241.3" y="112.1">D6</text>
<text x="134.4" y="114.7">BAT_DET 11</text>
<text x="137" y="117.2">PA2</text>
<text x="203.2" y="114.7">DC</text>
<text x="241.3" y="114.7">D7</text>
<text x="76" y="121.1">GND</text>
<text x="93.8" y="122.3">VCC1.635</text>
<text x="119.3" y="124.9">GND</text>
<text x="109.1" y="142.7">GND</text>
<text x="159.4" y="140.6" transform="rotate(-90 159.4 140.6)">PA3</text>
<text x="162" y="140.6" transform="rotate(-90 162 140.6)">Buzzer</text>
<text x="164.5" y="140.6" transform="rotate(-90 164.5 140.6)">SCK</text>
<text x="167" y="140.6" transform="rotate(-90 167 140.6)">DO</text>
<text x="169.6" y="140.6" transform="rotate(-90 169.6 140.6)">DI</text>
<text x="172.1" y="140.6" transform="rotate(-90 172.1 140.6)">D0</text>
<text x="174.7" y="140.6" transform="rotate(-90 174.7 140.6)">D1</text>
<text x="177.2" y="140.6" transform="rotate(-90 177.2 140.6)">D2</text>
<text x="179.7" y="140.6" transform="rotate(-90 179.7 140.6)">SDA</text>
<text x="182.3" y="140.6" transform="rotate(-90 182.3 140.6)">SCL</text>
<text x="187.4" y="140.6" transform="rotate(-90 187.4 140.6)">VCC3.5</text>
<text x="162.4" y="152.9">VCC3.8</text>
<text x="182.8" y="150.3">GND</text>
<text x="20" y="157.9">BAT+1</text>
<text x="88.7" y="157.9">VCC3.8</text>
<text x="126.8" y="157.9">VCC3.5</text>
<text x="228.6" y="157.9">QCS</text>
<text x="228.6" y="160.5">DO</text>
<text x="259.1" y="157.9">VCC3.5</text>
<text x="261.7" y="163">SCK</text>
<text x="261.7" y="165.6">DI</text>
<text x="142.1" y="170.6">Buzzer</text>
<text x="221" y="173.2">GND</text>
<text x="25.1" y="178.3">GND</text>
<text x="98.9" y="178.3">GND</text>
<text x="114.2" y="178.3">GND</text>
<text x="65.8" y="188.5">GND</text>
<text x="88.7" y="191">GND</text>
<text x="160" y="191">GND</text>
</g>
<g font-size="2.3" fill="#000080">
<text x="174.9" y="22.9">D1</text>
<text x="178.2" y="22.9">1N4148</text>
<text x="95.8" y="28.7">C2</text>
<text x="103.4" y="28.7">C3</text>
<text x="108.8" y="29.5">R110R</text>
<text x="271.1" y="29.3">Q1</text>
<text x="14.1" y="33.6">105</text>
<text x="14.4" y="31.3">C1</text>
<text x="21.3" y="30.5">R2</text>
<text x="21.3" y="33.1">130K</text>
<text x="35.5" y="34.6">C4</text>
<text x="38.8" y="34.6">105</text>
<text x="55.6" y="35.9">U1</text>
<text x="95.5" y="31">104</text>
<text x="103.2" y="31">4.7uF</text>
<text x="150.5" y="33.1">Q2</text>
<text x="150.5" y="35.6">SS8050</text>
<text x="171.4" y="35.6">R5</text>
<text x="187.9" y="33.3">Q3</text>
<text x="187.9" y="35.9">SI2301</text>
<text x="219.7" y="30.5">R3</text>
<text x="219.7" y="33.1">10K</text>
<text x="271.1" y="31.8">SI2302</text>
<text x="277.9" y="34.6">R4</text>
<text x="34" y="38.1">R7</text>
<text x="34" y="40.7">1R</text>
<text x="44.2" y="38.1">R8</text>
<text x="44.2" y="40.7">1R</text>
<text x="55.6" y="38.4">CS1237</text>
<text x="132.2" y="37.9">R6</text>
<text x="135.7" y="37.9">10K</text>
<text x="143.4" y="38.1">R9</text>
<text x="143.4" y="40.7">100K</text>
<text x="171.4" y="38.1">100K</text>
<text x="274.4" y="40.7">R10</text>
<text x="277.9" y="39.7">10K</text>
<text x="21.3" y="45.8">R11</text>
<text x="64.5" y="45.8">R12</text>
<text x="72.1" y="45.8">R13</text>
<text x="79.8" y="45.8">R14</text>
<text x="87.4" y="45.8">R15</text>
<text x="189.9" y="47.5">C5</text>
<text x="193.2" y="47.5">4.7uF</text>
<text x="274.4" y="43.2">100K</text>
<text x="21.3" y="48.3">Bead</text>
<text x="64.5" y="48.3">2K</text>
<text x="72.1" y="48.3">2K</text>
<text x="79.8" y="48.3">100R</text>
<text x="87.4" y="48.3">100R</text>
<text x="112.9" y="53.4">R17</text>
<text x="157.1" y="52.4">R16</text>
<text x="170.1" y="48.6">D2</text>
<text x="170.1" y="51.1">1N4148</text>
<text x="185.1" y="49.6">D3</text>
<text x="185.1" y="52.1">1N4148</text>
<text x="36.5" y="55.9">R18</text>
<text x="36.5" y="58.5">100R</text>
<text x="112.9" y="55.9">200K</text>
<text x="157.1" y="57.4">100K</text>
<text x="190.4" y="58.8">K1</text>
<text x="55.1" y="64.3">C6</text>
<text x="62.7" y="64.3">C7</text>
<text x="73.1" y="65.1">R19</text>
<text x="77.5" y="65.1">10R</text>
<text x="119.5" y="65.9">R2010K</text>
<text x="266.7" y="61.3">U2</text>
<text x="54.9" y="66.6">104</text>
<text x="62.5" y="66.6">4.7uF</text>
<text x="112.9" y="68.7">R21</text>
<text x="112.9" y="71.2">100K</text>
<text x="130.9" y="66.1">C8</text>
<text x="130.9" y="68.7">104</text>
<text x="30.2" y="75.3">J1</text>
<text x="30.2" y="77.8">Header1.27-5p</text>
<text x="236.2" y="72.7">R233.9R GND</text>
<text x="212" y="78.8">R22</text>
<text x="212" y="81.4">10K</text>
<text x="224.7" y="83.9">R24</text>
<text x="283.8" y="80.6">104</text>
<text x="284" y="78.3">C9</text>
<text x="291.4" y="83.1">105</text>
<text x="291.7" y="80.9">C10</text>
<text x="224.7" y="86.4">100K</text>
<text x="231.4" y="88">R2522R</text>
<text x="231.4" y="95.6">R2622R</text>
<text x="231.4" y="90.6">R2522R</text>
<text x="79.8" y="96.6">R27</text>
<text x="79.8" y="99.2">10K</text>
<text x="112.9" y="96.6">R28</text>
<text x="112.9" y="99.2">10R</text>
<text x="80.3" y="112.4">104</text>
<text x="80.6" y="110.1">C11</text>
<text x="123.8" y="112.6">C12</text>
<text x="106" y="117.7">C13</text>
<text x="112.9" y="117">R29</text>
<text x="112.9" y="119.5">54.7K</text>
<text x="123.5" y="114.9">104</text>
<text x="246.4" y="119.8">R3022R</text>
<text x="105.7" y="120.1">104</text>
<text x="246.4" y="122.3">R3122R</text>
<text x="246.4" y="124.9">R3222R</text>
<text x="95.5" y="130.2">4.7uF</text>
<text x="95.8" y="127.9">C14</text>
<text x="105.7" y="130.2">104</text>
<text x="106" y="127.9">C15</text>
<text x="112.9" y="129.7">R34</text>
<text x="190.4" y="130">U3</text>
<text x="246.4" y="127.4">R3322R</text>
<text x="246.4" y="130">R3522R</text>
<text x="112.9" y="132.2">54.7K</text>
<text x="190.4" y="132.5">STM32F030C8T6</text>
<text x="246.4" y="132.5">R3622R</text>
<text x="246.4" y="135">R3722R GND</text>
<text x="246.4" y="137.6">R3822R</text>
<text x="266.7" y="132.5">SSD1331 OLED</text>
<text x="60.7" y="152.9">U4</text>
<text x="171.4" y="151.1">LS1</text>
<text x="238.8" y="155.4">U5</text>
<text x="270.5" y="155.2">R39</text>
<text x="39.1" y="156.7">L1</text>
<text x="39.1" y="161.2">1.5uH</text>
<text x="152.3" y="157.9">D4</text>
<text x="152.3" y="160.5">1N4148</text>
<text x="171.4" y="159.5">DC3.3V</text>
<text x="218.4" y="157.9">R40</text>
<text x="218.4" y="160.5">10K</text>
<text x="270.5" y="157.7">10K</text>
<text x="19.5" y="166.1">C17</text>
<text x="29.7" y="166.1">C18</text>
<text x="92.5" y="162.8">R41</text>
<text x="92.5" y="165.3">20K</text>
<text x="103.2" y="164.5">4.7uF</text>
<text x="103.4" y="162.3">C16</text>
<text x="119.2" y="165.6">U6</text>
<text x="19.3" y="168.4">4.7uF</text>
<text x="29.4" y="168.4">104</text>
<text x="119.2" y="168.1">XC6206</text>
<text x="170.9" y="170.4">Q4</text>
<text x="170.9" y="172.9">SS8050</text>
<text x="238.8" y="170.6">W25Q16</text>
<text x="92.5" y="175.5">R43</text>
<text x="92.5" y="178">10K</text>
<text x="152.5" y="175.2">R424.7K</text>
<text x="163.7" y="175.5">R44</text>
<text x="163.7" y="178">10K</text>
<text x="60.7" y="181.4">SY7069</text>
<text x="271.8" y="188.5">V0.1</text>
</g>
<g font-size="1.8">
<text x="56.6" y="24.3">REFIN REFOUT</text>
<text x="56.6" y="26.8">GND</text>
<text x="56.6" y="29.3">AINN</text>
<text x="64.8" y="29.3">DOUT</text>
<text x="65.9" y="26.8">VDD</text>
<text x="56.6" y="31.9">AINP</text>
<text x="65.1" y="31.9">SCLK</text>
<text x="267.8" y="67.5">LEDA</text>
<text x="267.8" y="70">LEDK</text>
<text x="267.8" y="72.6">GND</text>
<text x="267.8" y="75.1">VDD2.8</text>
<text x="267.8" y="77.6">IOVCC1.8</text>
<text x="163.1" y="84" transform="rotate(-90 163.1 84)">VSS</text>
<text x="165.6" y="83.8" transform="rotate(-90 165.6 83.8)">PB9</text>
<text x="168.1" y="83.8" transform="rotate(-90 168.1 83.8)">PB8</text>
<text x="173.2" y="83.8" transform="rotate(-90 173.2 83.8)">PB7</text>
<text x="175.8" y="83.8" transform="rotate(-90 175.8 83.8)">PB6</text>
<text x="178.4" y="83.8" transform="rotate(-90 178.4 83.8)">PB5</text>
<text x="180.9" y="83.8" transform="rotate(-90 180.9 83.8)">PB4</text>
<text x="183.4" y="83.8" transform="rotate(-90 183.4 83.8)">PB3</text>
<text x="267.8" y="80.2">IM1/2</text>
<text x="267.8" y="82.8">RESET</text>
<text x="160.5" y="84.6" transform="rotate(-90 160.5 84.6)">VDD</text>
<text x="170.7" y="86.5" transform="rotate(-90 170.7 86.5)">BOOT0</text>
<text x="186" y="84.6" transform="rotate(-90 186 84.6)">PA15</text>
<text x="267.8" y="85.3">CS</text>
<text x="267.8" y="87.8">DC</text>
<text x="150.7" y="90.4">VDD</text>
<text x="150.7" y="92.9">PC13</text>
<text x="150.7" y="95.5">PC14/OSC32_IN</text>
<text x="183.9" y="95.5">PA13/SWDIO</text>
<text x="188.5" y="91.6" transform="rotate(-90 188.5 91.6)">PA14/SWCLK</text>
<text x="191.5" y="92.9">PF6</text>
<text x="191.5" y="90.4">PF7</text>
<text x="267.8" y="90.4">WR</text>
<text x="267.8" y="92.9">RD</text>
<text x="267.8" y="95.5">SDA</text>
<text x="150.7" y="98">PC15/OSC32_OUT</text>
<text x="150.7" y="100.5">PF0/OSC_IN</text>
<text x="190.5" y="98">PA12</text>
<text x="190.5" y="100.5">PA11</text>
<text x="267.8" y="98">D0</text>
<text x="267.8" y="100.5">D1</text>
<text x="150.7" y="103.1">PF1/OSC_OUT</text>
<text x="150.7" y="105.6">NRST</text>
<text x="179.7" y="103.1">PA10/USART1_RX</text>
<text x="180.7" y="105.6">PA9/USART1_TX</text>
<text x="267.8" y="103.1">D2</text>
<text x="267.8" y="105.6">D3</text>
<text x="150.7" y="108.2">VSSA</text>
<text x="150.7" y="110.7">VDDA</text>
<text x="150.7" y="113.3">PA0</text>
<text x="190.4" y="113.3">PB14</text>
<text x="190.4" y="110.7">PB15</text>
<text x="191.4" y="108.2">PA8</text>
<text x="267.8" y="108.2">D4</text>
<text x="267.8" y="110.7">D5</text>
<text x="267.8" y="113.3">D6</text>
<text x="150.7" y="115.8">PA1</text>
<text x="150.7" y="118.4">PA2</text>
<text x="190.4" y="118.4">PB12</text>
<text x="190.4" y="115.8">PB13</text>
<text x="267.8" y="115.8">D7</text>
<text x="267.8" y="118.4">TE</text>
<text x="267.8" y="120.9">NC</text>
<text x="267.8" y="123.4">GND</text>
<text x="267.8" y="126">GND</text>
<text x="160.5" y="126.9" transform="rotate(-90 160.5 126.9)">PA3</text>
<text x="163.1" y="126.9" transform="rotate(-90 163.1 126.9)">PA4/SPI1_NSS</text>
<text x="165.6" y="126.9" transform="rotate(-90 165.6 126.9)">PA5/SPI1_SCK</text>
<text x="168.1" y="126.9" transform="rotate(-90 168.1 126.9)">PA6/SPI1_MISO</text>
<text x="170.7" y="126.9" transform="rotate(-90 170.7 126.9)">PA7/SPI1_MOSI</text>
<text x="173.2" y="126.9" transform="rotate(-90 173.2 126.9)">PB0</text>
<text x="175.8" y="126.9" transform="rotate(-90 175.8 126.9)">PB1</text>
<text x="178.4" y="126.9" transform="rotate(-90 178.4 126.9)">PB2</text>
<text x="180.9" y="126.9" transform="rotate(-90 180.9 126.9)">PB10</text>
<text x="183.4" y="126.9" transform="rotate(-90 183.4 126.9)">PB11</text>
<text x="186" y="126.9" transform="rotate(-90 186 126.9)">VSS</text>
<text x="188.5" y="126.9" transform="rotate(-90 188.5 126.9)">VDD</text>
<text x="112.6" y="159">Vin</text>
<text x="115" y="161.3">VSS</text>
<text x="117.3" y="159">Vout</text>
<text x="239.8" y="159">CS</text>
<text x="239.8" y="161.6">DO</text>
<text x="247.9" y="161.6">HOLD</text>
<text x="249.2" y="159">VCC</text>
<text x="239.8" y="164.1">WP</text>
<text x="239.8" y="166.7">GND</text>
<text x="249.3" y="164.1">CLK</text>
<text x="251.1" y="166.7">DI</text>
</g>
<text font-size="1.6" fill="#000080" x="171.4" y="153">+</text>
</svg>
